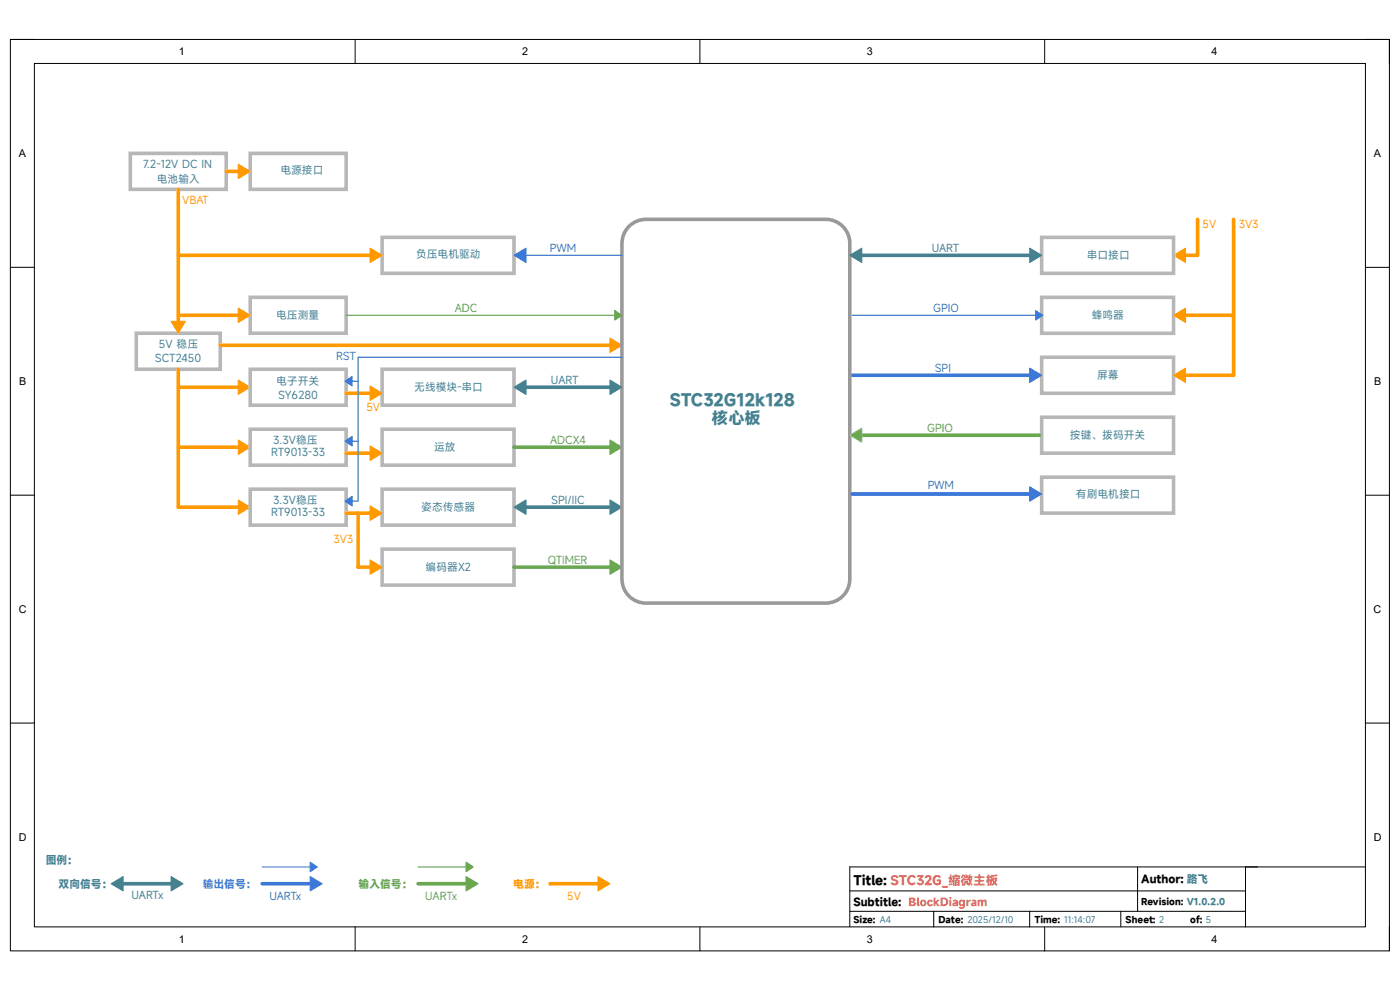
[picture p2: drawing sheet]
<svg xmlns="http://www.w3.org/2000/svg" width="297mm" height="210mm" viewBox="0 0 297 210" stroke-linecap="round" stroke-linejoin="round" font-family="sans-serif">
<path d="M2.2 8.4h292.6v193.3h-292.6z" fill="none" stroke="#000" stroke-width=".21"/>
<path d="M7.3 13.5h282.4v183.1h-282.4z" fill-rule="evenodd" fill="#fff"/>
<g fill="none" stroke="#000" stroke-width=".21">
<path d="M2.2 8.4h5.1M7.3 13.5h282.4v183.1h-282.4zM75.3 8.4v5.1M148.5 8.4v5.1M221.6 8.4v5.1M289.7 8.4h5.1v5.1M2.2 56.7h5.1M289.7 56.7h5.1M2.2 105h5.1M289.7 105.1h5.1M2.2 153.4h5.1M289.7 153.4h5.1"/>
<path d="M75.3 196.6v5.1M148.5 196.6v5.1M180.3 189h83.9M180.3 193.3h83.9M198.1 193.3v3.3M218.5 193.3v3.3M221.6 196.6v5.1M237.8 193.3v3.3M241.3 183.9v9.4M264.2 183.9v12.7M289.7 183.9h-109.4v12.7M294.8 196.6v5.1"/>
</g>
<path d="M24.8 187.5h11.5" fill="none" stroke="#45818e" stroke-width=".76"/>
<path d="M23.6 187.5l2.5-1.6v3.1z" fill="#45818e"/>
<path d="M23.6 187.5l2.5-1.6v3.1z" fill="none" stroke="#45818e" stroke-width=".21"/>
<path d="M36.3 185.9l2.5 1.6-2.5 1.5z" fill="#45818e"/>
<path d="M36.3 185.9l2.5 1.6-2.5 1.5z" fill="none" stroke="#45818e" stroke-width=".21"/>
<path d="M88.7 187.5h10.2" fill="none" stroke="#6aa84f" stroke-width=".76"/>
<path d="M98.9 185.9l2.5 1.6-2.5 1.5z" fill="#6aa84f"/>
<path d="M98.9 185.9l2.5 1.6-2.5 1.5z" fill="none" stroke="#6aa84f" stroke-width=".21"/>
<path d="M116.7 187.5h10.2" fill="none" stroke="#f90" stroke-width=".76"/>
<path d="M126.9 185.9l2.5 1.6-2.5 1.5z" fill="#f90"/>
<path d="M126.9 185.9l2.5 1.6-2.5 1.5z" fill="none" stroke="#f90" stroke-width=".21"/>
<path d="M55.6 187.5h10.2" fill="none" stroke="#3c78d8" stroke-width=".76"/>
<path d="M65.8 185.9l2.5 1.6-2.5 1.5z" fill="#3c78d8"/>
<path d="M65.8 185.9l2.5 1.6-2.5 1.5z" fill="none" stroke="#3c78d8" stroke-width=".21"/>
<path d="M65.8 182.9l1.5 1-1.5 1z" fill="#3c78d8"/>
<path d="M65.8 182.9l1.5 1-1.5 1z" fill="none" stroke="#3c78d8" stroke-width=".21"/>
<path d="M55.6 183.9h10.7" fill="none" stroke="#3c78d8" stroke-width=".25"/>
<path d="M98.9 182.9l1.5 1-1.5 1z" fill="#6aa84f"/>
<path d="M98.9 182.9l1.5 1-1.5 1z" fill="none" stroke="#6aa84f" stroke-width=".21"/>
<path d="M88.7 183.9h10.7" fill="none" stroke="#6aa84f" stroke-width=".25"/>
<path d="M27.6 32.5h20.4v7.7h-20.4zM53.1 32.5h20.3v7.7h-20.3zM28.9 70.7h17.8v7.6h-17.8zM81.1 78.3h28v7.7h-28zM221 75.8h28v7.6h-28zM81.1 103.8h28v7.6h-28zM81.1 116.5h28v7.6h-28z" fill="none" stroke="#b7b7b7" stroke-width=".76"/>
<path d="M37.8 40.2v28" fill="none" stroke="#f90" stroke-width=".76"/>
<path d="M129.4 93.3l2.5 1.6-2.5 1.5z" fill="#6aa84f"/>
<path d="M129.4 93.3l2.5 1.6-2.5 1.5z" fill="none" stroke="#6aa84f" stroke-width=".21"/>
<path d="M110.3 107.6h18.8" fill="none" stroke="#45818e" stroke-width=".76"/>
<path d="M109.1 107.6l2.5-1.5v3z" fill="#45818e"/>
<path d="M109.1 107.6l2.5-1.5v3z" fill="none" stroke="#45818e" stroke-width=".21"/>
<path d="M129.4 106.1l2.5 1.5-2.5 1.5z" fill="#45818e"/>
<path d="M129.4 106.1l2.5 1.5-2.5 1.5z" fill="none" stroke="#45818e" stroke-width=".21"/>
<path d="M109.1 120.3h20.3" fill="none" stroke="#6aa84f" stroke-width=".76"/>
<path d="M129.4 118.8l2.5 1.5-2.5 1.5z" fill="#6aa84f"/>
<path d="M129.4 118.8l2.5 1.5-2.5 1.5z" fill="none" stroke="#6aa84f" stroke-width=".21"/>
<path d="M180.8 79.6h37.7" fill="none" stroke="#3c78d8" stroke-width=".76"/>
<path d="M218.5 78.1l2.5 1.5-2.5 1.5z" fill="#3c78d8"/>
<path d="M218.5 78.1l2.5 1.5-2.5 1.5z" fill="none" stroke="#3c78d8" stroke-width=".21"/>
<path d="M129.4 71.7l2.5 1.5-2.5 1.6z" fill="#f90"/>
<path d="M129.4 71.7l2.5 1.5-2.5 1.6z" fill="none" stroke="#f90" stroke-width=".21"/>
<path d="M46.7 73.2h82.7" fill="none" stroke="#f90" stroke-width=".76"/>
<path d="M133.8 47.7a5.1 5.1 0 0 1 3.2-1.2h38.2a5.1 5.1 0 0 1 5.1 5.1v71.3a5.1 5.1 0 0 1-5.1 5h-38.2a5.1 5.1 0 0 1-5-5v-71.3a5.1 5.1 0 0 1 1.8-3.9z" fill="none" stroke="#999" stroke-width=".76"/>
<path d="M81.1 91.1h28v7.6h-28z" fill="none" stroke="#b7b7b7" stroke-width=".76"/>
<path d="M109.1 94.9h20.3" fill="none" stroke="#6aa84f" stroke-width=".76"/>
<path d="M110.3 82.1h19.7" fill="none" stroke="#45818e" stroke-width=".76"/>
<path d="M109.1 82.1l2.5-1.5v3.1z" fill="#45818e"/>
<path d="M109.1 82.1l2.5-1.5v3.1z" fill="none" stroke="#45818e" stroke-width=".21"/>
<path d="M129.4 80.6l2.5 1.5-2.5 1.6z" fill="#45818e"/>
<path d="M129.4 80.6l2.5 1.5-2.5 1.6z" fill="none" stroke="#45818e" stroke-width=".21"/>
<path d="M53.1 63.1h20.3v7.6h-20.3z" fill="none" stroke="#b7b7b7" stroke-width=".76"/>
<path d="M73.4 66.9h57.3" fill="none" stroke="#6aa84f" stroke-width=".25"/>
<path d="M50.5 65.4l2.6 1.5-2.6 1.5z" fill="#f90"/>
<path d="M50.5 65.4l2.6 1.5-2.6 1.5z" fill="none" stroke="#f90" stroke-width=".21"/>
<path d="M48 36.4h4.4" fill="none" stroke="#f90" stroke-width=".76"/>
<path d="M50.5 34.8l2.6 1.6-2.6 1.5z" fill="#f90"/>
<path d="M50.5 34.8l2.6 1.6-2.6 1.5z" fill="none" stroke="#f90" stroke-width=".21"/>
<path d="M81.1 50.4h28v7.6h-28z" fill="none" stroke="#b7b7b7" stroke-width=".76"/>
<path d="M111 54.2h20.9" fill="none" stroke="#3c78d8" stroke-width=".25"/>
<path d="M109.1 54.2l2.5-1.6v3.1z" fill="#3c78d8"/>
<path d="M109.1 54.2l2.5-1.6v3.1z" fill="none" stroke="#3c78d8" stroke-width=".21"/>
<path d="M221 101.2h28v7.7h-28z" fill="none" stroke="#b7b7b7" stroke-width=".76"/>
<path d="M180.8 104.8h37.7" fill="none" stroke="#3c78d8" stroke-width=".76"/>
<path d="M218.5 103.3l2.5 1.5-2.5 1.5z" fill="#3c78d8"/>
<path d="M218.5 103.3l2.5 1.5-2.5 1.5z" fill="none" stroke="#3c78d8" stroke-width=".21"/>
<path d="M221 88.5h28v7.6h-28z" fill="none" stroke="#b7b7b7" stroke-width=".76"/>
<path d="M182.8 92.3h37.7" fill="none" stroke="#6aa84f" stroke-width=".76"/>
<path d="M180.3 92.3l2.5-1.5v3.1z" fill="#6aa84f"/>
<path d="M180.3 92.3l2.5-1.5v3.1z" fill="none" stroke="#93c47d" stroke-width=".21"/>
<path d="M221 63.1h28v7.6h-28z" fill="none" stroke="#b7b7b7" stroke-width=".76"/>
<path d="M180.8 66.9h38.9" fill="none" stroke="#3c78d8" stroke-width=".25"/>
<path d="M254.1 46.5v7.7" fill="none" stroke="#f90" stroke-width=".76"/>
<path d="M249 66.9l2.5-1.5v3z" fill="#f90"/>
<path d="M249 66.9l2.5-1.5v3z" fill="none" stroke="#f90" stroke-width=".21"/>
<path d="M249 79.6l2.5-1.5v3z" fill="#f90"/>
<path d="M249 79.6l2.5-1.5v3z" fill="none" stroke="#f90" stroke-width=".21"/>
<path d="M36.3 68.2h3l-1.5 2.5z" fill="#f90"/>
<path d="M36.3 68.2h3l-1.5 2.5z" fill="none" stroke="#f90" stroke-width=".21"/>
<path d="M37.8 66.9h14M37.8 78.3v29.3" fill="none" stroke="#f90" stroke-width=".76"/>
<path d="M50.5 80.6l2.6 1.5-2.6 1.6z" fill="#f90"/>
<path d="M50.5 80.6l2.6 1.5-2.6 1.6z" fill="none" stroke="#f90" stroke-width=".21"/>
<path d="M37.8 82.1h12.7" fill="none" stroke="#f90" stroke-width=".76"/>
<path d="M50.5 93.3l2.6 1.6-2.6 1.5z" fill="#f90"/>
<path d="M50.5 93.3l2.6 1.6-2.6 1.5z" fill="none" stroke="#f90" stroke-width=".21"/>
<path d="M50.5 106.1l2.6 1.5-2.6 1.5z" fill="#f90"/>
<path d="M50.5 106.1l2.6 1.5-2.6 1.5z" fill="none" stroke="#f90" stroke-width=".21"/>
<path d="M251.5 54.2h2.6" fill="none" stroke="#f90" stroke-width=".76"/>
<path d="M249 54.2l2.5-1.6v3.1z" fill="#f90"/>
<path d="M249 54.2l2.5-1.6v3.1z" fill="none" stroke="#f90" stroke-width=".21"/>
<path d="M221 50.4h28v7.6h-28z" fill="none" stroke="#b7b7b7" stroke-width=".76"/>
<path d="M182.6 54.2h35.6" fill="none" stroke="#45818e" stroke-width=".76"/>
<path d="M180.3 54.2l2.5-1.6v3.1z" fill="#45818e"/>
<path d="M180.3 54.2l2.5-1.6v3.1z" fill="none" stroke="#45818e" stroke-width=".21"/>
<path d="M218.5 52.6l2.5 1.6-2.5 1.5z" fill="#45818e"/>
<path d="M218.5 52.6l2.5 1.6-2.5 1.5z" fill="none" stroke="#45818e" stroke-width=".21"/>
<path d="M130.4 65.9l1.5 1-1.5 1z" fill="#6aa84f"/>
<path d="M130.4 65.9l1.5 1-1.5 1z" fill="none" stroke="#6aa84f" stroke-width=".21"/>
<path d="M219.7 65.9l1.5 1-1.5 1z" fill="#3c78d8"/>
<path d="M219.7 65.9l1.5 1-1.5 1z" fill="none" stroke="#3c78d8" stroke-width=".21"/>
<path d="M53.1 78.3h20.3v7.7h-20.3z" fill="none" stroke="#b7b7b7" stroke-width=".76"/>
<path d="M37.8 94.9h12.7M37.8 107.6h12.7" fill="none" stroke="#f90" stroke-width=".76"/>
<path d="M78.5 81.9l2.6 1.5-2.6 1.5z" fill="#f90"/>
<path d="M78.5 81.9l2.6 1.5-2.6 1.5z" fill="none" stroke="#f90" stroke-width=".21"/>
<path d="M73.4 83.4h5.1" fill="none" stroke="#f90" stroke-width=".76"/>
<path d="M53.1 91.1h20.3v7.6h-20.3z" fill="none" stroke="#b7b7b7" stroke-width=".76"/>
<path d="M78.5 94.6l2.6 1.5-2.6 1.6z" fill="#f90"/>
<path d="M78.5 94.6l2.6 1.5-2.6 1.6z" fill="none" stroke="#f90" stroke-width=".21"/>
<path d="M73.4 96.1h5.1" fill="none" stroke="#f90" stroke-width=".76"/>
<path d="M53.1 103.8h20.3v7.6h-20.3z" fill="none" stroke="#b7b7b7" stroke-width=".76"/>
<path d="M78.5 107.3l2.6 1.6-2.6 1.5z" fill="#f90"/>
<path d="M78.5 107.3l2.6 1.6-2.6 1.5z" fill="none" stroke="#f90" stroke-width=".21"/>
<path d="M73.4 108.9h5.1" fill="none" stroke="#f90" stroke-width=".76"/>
<path d="M78.5 118.8l2.6 1.5-2.6 1.5z" fill="#f90"/>
<path d="M78.5 118.8l2.6 1.5-2.6 1.5z" fill="none" stroke="#f90" stroke-width=".21"/>
<path d="M261.7 46.5v33.1h-10.2M251.5 66.9h10.2M76 108.9v11.4h2.5" fill="none" stroke="#f90" stroke-width=".76"/>
<path d="M73.2 106.3l1.5-1v2z" fill="#3c78d8"/>
<path d="M73.2 106.3l1.5-1v2z" fill="none" stroke="#3c78d8" stroke-width=".21"/>
<path d="M74.2 106.3h1.8" fill="none" stroke="#3c78d8" stroke-width=".25"/>
<path d="M73.2 93.6l1.5-1v2z" fill="#3c78d8"/>
<path d="M73.2 93.6l1.5-1v2z" fill="none" stroke="#3c78d8" stroke-width=".21"/>
<path d="M74.2 93.6h1.8" fill="none" stroke="#3c78d8" stroke-width=".25"/>
<path d="M73.2 80.9l1.5-1v2z" fill="#3c78d8"/>
<path d="M73.2 80.9l1.5-1v2z" fill="none" stroke="#3c78d8" stroke-width=".21"/>
<path d="M131.9 75.8h-55.9v30.4M74.2 80.9h1.8" fill="none" stroke="#3c78d8" stroke-width=".25"/>
<path d="M78.5 52.6l2.6 1.6-2.6 1.5z" fill="#f90"/>
<path d="M78.5 52.6l2.6 1.6-2.6 1.5z" fill="none" stroke="#f90" stroke-width=".21"/>
<path d="M37.8 54.2h42" fill="none" stroke="#f90" stroke-width=".76"/>
<g font-size="3.5" fill="#45818e">
<text x="142.1" y="86.2">STC32G12k128</text>
<text x="151" y="90">核心板</text>
</g>
<text font-size="2.7" x="181.1" y="187.7">Title: STC32G_缩微主板</text>
<g font-size="2.3">
<text x="37.9" y="11.7">1</text>
<text x="110.7" y="11.7">2</text>
<text x="183.9" y="11.7">3</text>
<text x="257" y="11.7">4</text>
<text x="4" y="33.3">A</text>
<text x="291.5" y="33.3">A</text>
<text x="4.1" y="81.7">B</text>
<text x="291.5" y="81.7">B</text>
<text x="4" y="130">C</text>
<text x="291.4" y="130">C</text>
<text x="4" y="178.3">D</text>
<text x="291.5" y="178.3">D</text>
<text x="242.1" y="187.3">Author: 路飞</text>
<text x="181.1" y="192.2">Subtitle: BlockDiagram</text>
<text x="37.9" y="199.9">1</text>
<text x="110.7" y="199.9">2</text>
<text x="183.9" y="199.9">3</text>
<text x="257" y="199.9">4</text>
</g>
<g font-size="2.3" fill="#45818e">
<text x="30.4" y="35.7">7.2-12V DC IN</text>
<text x="33.3" y="38.7">电池输入</text>
<text x="59.5" y="37">电源接口</text>
<text x="197.7" y="53.5">UART</text>
<text x="88.3" y="54.8">负压电机驱动</text>
<text x="230.5" y="55">串口接口</text>
<text x="58.6" y="67.7">电压测量</text>
<text x="231.6" y="67.7">蜂鸣器</text>
<text x="32.9" y="76.9">SCT2450</text>
<text x="33.7" y="73.8">5V 稳压</text>
<text x="58.6" y="81.7">电子开关</text>
<text x="87.9" y="83">无线模块-串口</text>
<text x="116.9" y="81.5">UART</text>
<text x="232.7" y="80.5">屏幕</text>
<text x="59.1" y="84.7">SY6280</text>
<text x="58" y="94.2">3.3V稳压</text>
<text x="92.1" y="95.7">运放</text>
<text x="227" y="93.2">按键、拨码开关</text>
<text x="57.5" y="96.7">RT9013-33</text>
<text x="58" y="106.9">3.3V稳压</text>
<text x="117" y="106.9">SPI/IIC</text>
<text x="228.3" y="105.7">有刷电机接口</text>
<text x="57.5" y="109.5">RT9013-33</text>
<text x="89.4" y="108.5">姿态传感器</text>
<text x="90.3" y="121.2">编码器X2</text>
<text x="9.7" y="183.2">图例：</text>
<text x="12.4" y="188.3">双向信号：</text>
<text x="27.9" y="190.6">UARTx</text>
</g>
<g font-size="2.3" fill="#f90">
<text x="38.7" y="43.3">VBAT</text>
<text x="255.1" y="48.4">5V</text>
<text x="262.8" y="48.4">3V3</text>
<text x="77.7" y="87.2">5V</text>
<text x="70.7" y="115.2">3V3</text>
<text x="108.9" y="188.3">电源：</text>
<text x="120.3" y="190.9">5V</text>
</g>
<g font-size="2.3" fill="#3c78d8">
<text x="116.7" y="53.5">PWM</text>
<text x="198" y="66.2">GPIO</text>
<text x="71.3" y="76.4">RST</text>
<text x="198.4" y="79">SPI</text>
<text x="196.8" y="103.7">PWM</text>
<text x="57.1" y="190.9">UARTx</text>
</g>
<g font-size="2.3" fill="#6aa84f">
<text x="96.5" y="66.2">ADC</text>
<text x="116.7" y="94.2">ADCX4</text>
<text x="196.7" y="91.7">GPIO</text>
<text x="116.2" y="119.6">QTIMER</text>
<text x="76.1" y="188.3">输入信号：</text>
<text x="90.2" y="190.9">UARTx</text>
</g>
<text font-size="2.3" fill="#4a86e8" x="43" y="188.3">输出信号：</text>
<g font-size="1.9">
<text x="242.1" y="192">Revision: V1.0.2.0</text>
<text x="181.1" y="195.8">Size: A4</text>
<text x="199.1" y="195.8">Date: 2025/12/10</text>
<text x="219.5" y="195.8">Time: 11:14:07</text>
<text x="238.8" y="195.8">Sheet: 2</text>
<text x="252.5" y="195.8">of: 5</text>
</g>
</svg>
